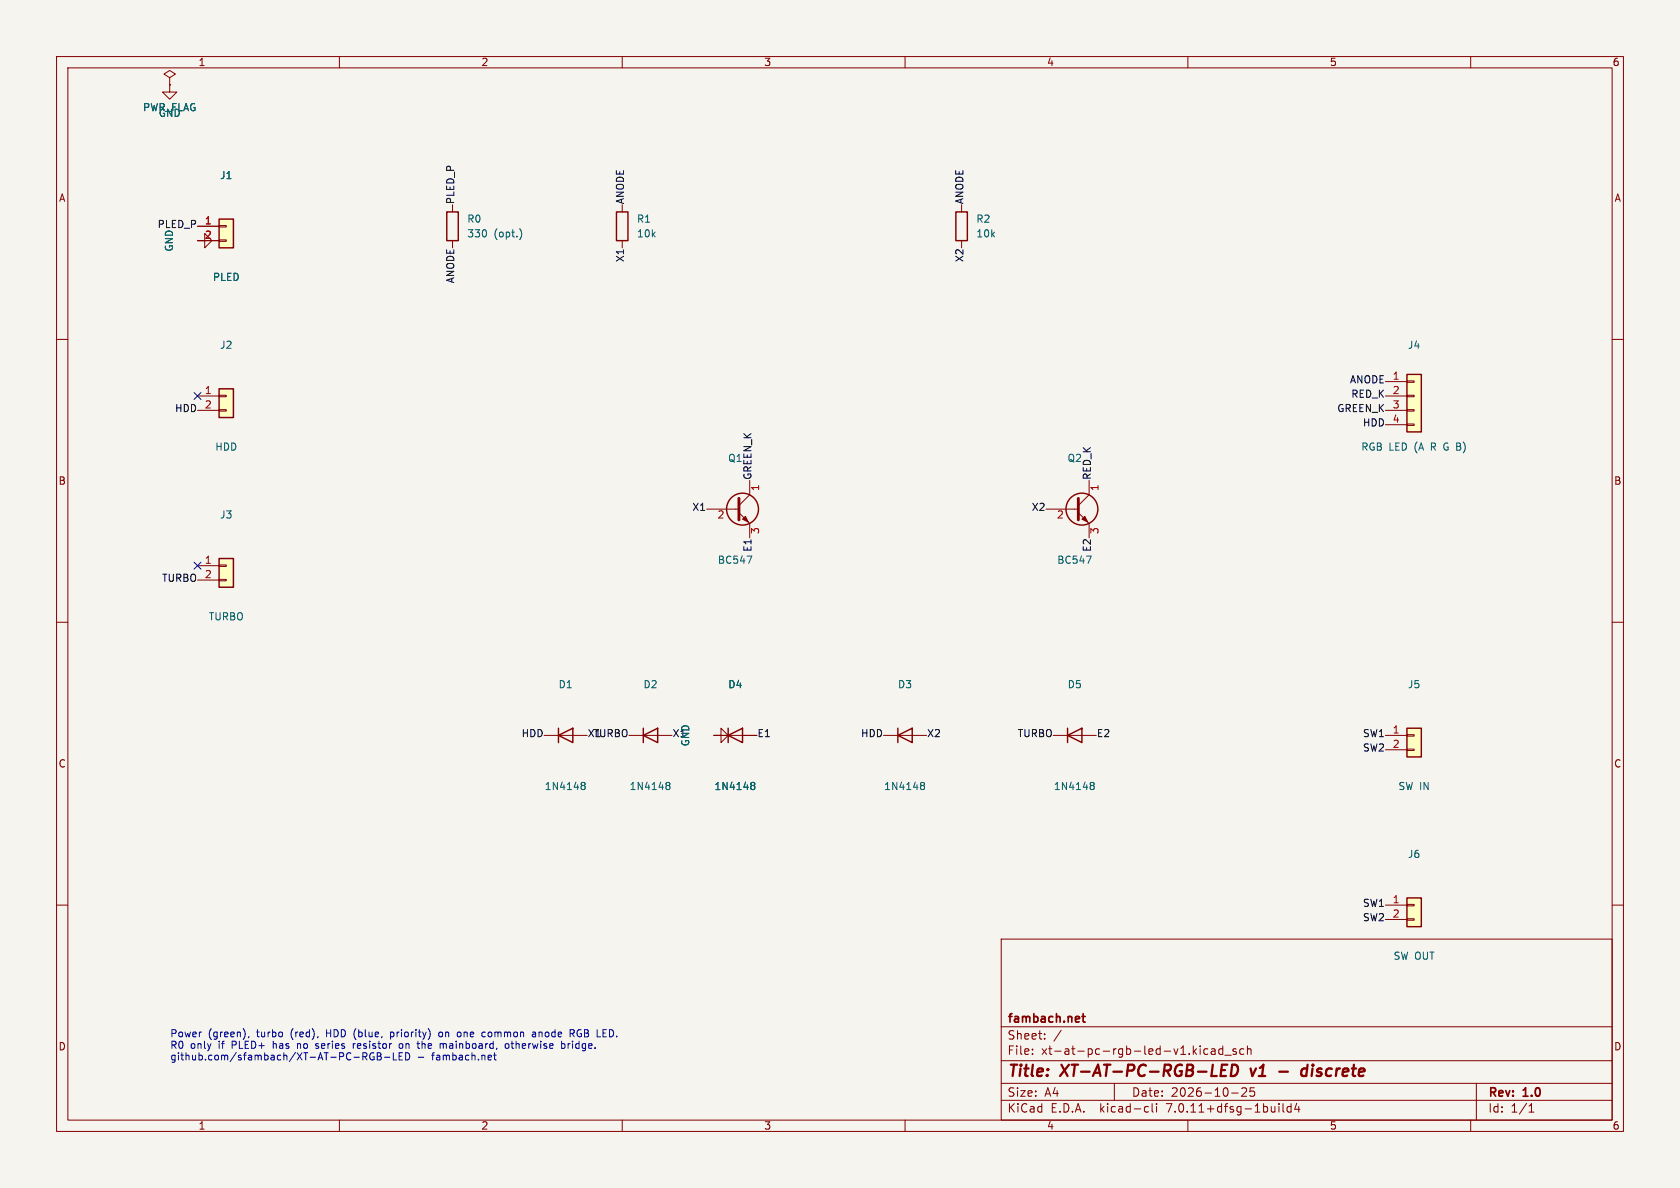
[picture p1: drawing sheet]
<svg xmlns="http://www.w3.org/2000/svg" width="297mm" height="210mm" viewBox="0 0 297 210" stroke-linecap="round" stroke-linejoin="round" font-family="sans-serif">
<path d="M0 0h297v210h-297z" fill="#f5f4ef" stroke="#f5f4ef" stroke-width=".18"/>
<g fill="none" stroke="#840000" stroke-width=".18">
<path d="M10 10h277v190h-277zM12 12h273v186h-273zM30 13.7l1-.6-1-.6-1 .6 1 .6v1.3M30 15h.1M30 15v1.3h1.3l-1.3 1.2-1.3-1.2h1.3M60 10v2M110 10v2M160 10v2M210 10v2M260 10v2M34.9 40h3.8M38.7 39.9h1.3v.2h-1.3z"/>
<path d="M80 36.2v1.3M110 36.2v1.3M170 36.2v1.3M10 60h2M36.2 42.5v1.3l1.3-1.3-1.3-1.2v1.2h-1.3h3.8M38.7 42.4h1.3v.3h-1.3zM80 42.5v1.3M110 42.5v1.3M170 42.5v1.3M285 60h2M34.9 70h3.8M34.9 72.5h3.8"/>
<path d="M38.7 72.4h1.3v.3h-1.3zM38.7 69.9h1.3v.2h-1.3zM244.9 67.5h3.8M244.9 70h3.8M244.9 72.5h3.8M244.9 75.1h3.8M248.7 75h1.3v.2h-1.3zM248.7 72.4h1.3v.3h-1.3zM248.7 69.9h1.3v.2h-1.3zM248.7 67.3h1.3v.3h-1.3zM38.7 99.9h1.3v.2h-1.3zM124.9 90h5.7"/>
<path d="M130.6 90.6l1.9 1.9v2.6M132.5 84.9v2.6l-1.9 1.9M184.9 90h5.7M190.6 90.6l1.9 1.9v2.6M192.5 84.9v2.6l-1.9 1.9M10 110h2M34.9 100h3.8M34.9 102.5h3.8M38.7 102.4h1.3v.3h-1.3zM285 110h2M96.2 130h7.6M111.2 130h7.6"/>
<path d="M127.5 130v1.3l1.2-1.3-1.2-1.3v1.3h-1.3h7.6M156.2 130h7.6M186.2 130h7.6M244.9 130h3.8M244.9 132.5h3.8M248.7 132.4h1.3v.3h-1.3zM248.7 129.9h1.3v.2h-1.3zM10 160h2M244.9 160h3.8M248.7 159.9h1.3v.2h-1.3zM285 160h2M177 166h108v32h-108z"/>
<path d="M244.9 162.5h3.8M248.7 162.4h1.3v.3h-1.3zM60 198v2M110 198v2M160 198v2M177 194.5h108M177 191.5h108M177 187.5h108M177 181.5h108M182.5 186.3v.1M182.5 185.5v.1M184.7 183.6v.1"/>
<path d="M184.7 182.8v.1M187.6 182.1l-1.3 2M197 191.5v3M202.6 195.6l.4 .1M203 196.5l-.4 .1M203.7 195.1v1.3l.2 .2M204.5 195.1v.1M204.5 195.6v1M210 198v2M212.2 184.9v.1M212.2 185.4v1M213.5 185.5l-.4-.1-.3 .3v.4l.2 .2h.5"/>
<path d="M214.2 185.5h.5l.1 .9M214.8 185.8h-.5a.29 .29 0 0 0-.2 .3 .29 .29 0 0 0 .2 .3l.5-.1M216.2 185.5l-.5-.1-.2 .3v.4l.1 .2h.6M216.2 184.9v1.5M216.5 186.5h1.2M217.7 193.2h1.2M218.5 185.5l-.3-.1-.2 .2v.2l.5 .2v.3h-.5M219.5 192.4l.6-.1 .2 .1 .1 .3-.9 1.1h.9M219.9 185.5l-.4-.1-.3 .3v.4l.1 .2h.6M220.5 185.5l.2-.1 .4 .1 .1 .9M220.5 184.9v1.5M221.7 192.3h-.7v.7l.2-.1h.5l.1 .3-.1 .5-.2 .1-.5-.1"/>
<path d="M226.1 195.1v.1M226.1 195.6v1M226.8 195.1v1.3l.2 .2M228.2 195.7l-.4-.1-.3 .3v.4l.2 .2h.5M228.2 195.1v1.5M229.2 195l-.3 1.1h.9M229.6 195.6v1M260 198v2M261 191.5v6.5M270.3 196.6h.9M270.3 195.5l.4-.4v1.5"/>
</g>
<path d="M215.9 189.2h.7M217 188.2h-1l-.2 2h.9M217.8 188.2h.5a1.08 1.08 0 0 1 .6 1.1 1.08 1.08 0 0 1-.8 .9h-.5zM221.1 188.9l.3 1.3M226.2 189.4h1.5M231.1 189a.66 .66 0 0 0-1 .3l-.1 .5 .2 .3 .1 .1 .6-.1M231.2 188.2l-.3 2" fill="none" stroke="#840000" stroke-width=".4"/>
<path d="M191.3 179.7h.5M191.5 179.2v1.3l.3 .2" fill="none" stroke="#840000" stroke-width=".3"/>
<g fill="none" stroke="#840000" stroke-width=".25">
<path d="M38.7 38.7h2.6v5.1h-2.6zM79 37.5h2v5h-2zM109 37.5h2v5h-2zM169 37.5h2v5h-2zM38.7 68.7h2.6v5.1h-2.6zM248.7 66.2h2.6v10.2h-2.6zM38.7 98.7h2.6v5.1h-2.6zM98.7 130l2.6-1.3v2.6zM98.7 128.7v2.6M113.7 130l2.6-1.3v2.6zM113.7 128.7v2.6M128.7 130l2.6-1.3v2.6z"/>
<path d="M128.7 128.7v2.6M158.7 130l2.6-1.3v2.6zM158.7 128.7v2.6M188.7 130l2.6-1.3v2.6zM188.7 128.7v2.6M248.7 128.7h2.6v5.1h-2.6zM248.7 158.7h2.6v5.1h-2.6z"/>
<circle cx="131.3" cy="90" r="2.82"/>
<circle cx="191.3" cy="90" r="2.82"/>
</g>
<g fill="none" stroke="#006464" stroke-width=".18">
<path d="M91.9 40.5a1.49 1.49 0 0 1 0 1.8M132.1 98.3h.8l-.5 1.3M192.1 98.3h.8l-.5 1.3M102.8 138.4l.4-.1 .2 .1v.2l-.2 .3M102.8 138.8l.2 .1M103 138.9h.2M103 138.9h-.2M103.2 138.9l.2 .2v.4l-.2 .1-.4-.1M117.8 138.4l.4-.1 .2 .1v.2l-.2 .3M117.8 138.8l.2 .1M118 138.9h.2M118 138.9h-.2"/>
<path d="M118.2 138.9l.2 .2v.4l-.2 .1-.4-.1M132.8 138.4l.4-.1 .2 .1v.2l-.2 .3M132.8 138.8l.2 .1M133 138.9h.2M133 138.9h-.2M133.2 138.9l.2 .2v.4l-.2 .1-.4-.1M162.8 138.8l.2 .1M162.8 138.4l.4-.1 .2 .1v.2l-.2 .3M163 138.9h.2M163 138.9h-.2M163.2 138.9l.2 .2v.4l-.2 .1-.4-.1M192.8 138.4l.4-.1 .2 .1v.2l-.2 .3"/>
<path d="M192.8 138.8l.2 .1M193 138.9h.2M193 138.9h-.2M193.2 138.9l.2 .2v.4l-.2 .1-.4-.1"/>
</g>
<g fill="#ffffc2" stroke="#ffffc2" stroke-width=".18">
<path d="M248.7 128.7h2.6v5.1h-2.6z"/>
<path d="M248.7 66.2h2.6v10.2h-2.6z"/>
<path d="M248.7 158.7h2.6v5.1h-2.6z"/>
<path d="M38.7 98.7h2.6v5.1h-2.6z"/>
<path d="M38.7 38.7h2.6v5.1h-2.6z"/>
<path d="M38.7 68.7h2.6v5.1h-2.6z"/>
</g>
<path d="M130.6 88.1v3.8M190.6 88.1v3.8" fill="none" stroke="#840000" stroke-width=".51"/>
<g fill="#840000" stroke="#840000" stroke-width=".18">
<path d="M191.3 91.8l.5-.5 .5 1z"/>
<path d="M131.3 91.8l.5-.5 .5 1z"/>
</g>
<g fill="none" stroke="#0000c2" stroke-width=".18">
<path d="M44 183.2l-.1 .3M52.6 184.5v.8M52.7 184.5l-.1 .1M55.8 185.3h.4M55.9 184.5v.3l.3 .1M62.5 184.5v.8M62.6 184.5l-.1 .2M64.5 186.8l.4 .6M64.8 186.2l.1 .3-.1 .2-.7 .1M65.6 186.2a.61 .61 0 0 0-.2 .8 .61 .61 0 0 0 .7 .3v-.5h-.2M66.7 186.1v1.3l.7-.1v-.3l-.3-.3M66.7 186.7h.4"/>
<path d="M67.3 186.2l.1 .3-.3 .2M68 186.9h.9M69 182.4v1.3M69 183.2l.4 .1M69.4 182.4l-.4 .1M69.5 186.1v1.3h.6M70.6 186.7h.4M70.7 184.5l-.1 .6 .2 .2h.3l.1-.2-.1-.6M71.2 186.1h-.6v1.3h.6M71.7 186.1v1.3a.67 .67 0 0 0 .7-.4 .67 .67 0 0 0-.2-.8M73.9 186.9h1M74.6 184.1v1.2"/>
<path d="M74.7 184.5l-.1 .1M78.1 182.5l-.3-.1-.2 .3v.5l.2 .1 .3-.1M78.3 184.5l.1 .2M78.4 184.7v.6M78.4 184.7l.1-.2h.3l.1 .8M81.1 182.4l.3 .1 .1 .2-.1 .5-.3 .1M85.4 182.4l.4 .1M85.8 183.2l-.4 .1M86.7 186.5l.2 .3-.6 .2M86.8 187.3l-.1 .1M87.2 186.5h.5M87.4 186.1v1.1l.3 .2"/>
<path d="M89.4 184.5h.3l.3 .2v.4l-.3 .2h-.3l-.1-.2zM90.3 184.5h.5M90.5 184.1v1l.2 .2M94.1 182.5h.5l.1 .8M94.7 182.7l-.4 .1-.2 .2 .2 .3 .4-.1M99.3 184.5h.3l.3 .2-.1 .6h-.5M100.4 184.5v.8M100.8 182h.5l.2 .3-.1 .3-.6 .1M100.8 184.5l-.4 .2M101.1 182.7l.4 .6M102.2 182.1l-.2 .5 .2 .6"/>
</g>
<path d="M34.3 69.4l1.2 1.2M35.5 69.4l-1.2 1.2M34.3 99.4l1.2 1.2M35.5 99.4l-1.2 1.2" fill="none" stroke="#000084" stroke-width=".18"/>
<g font-size="2.8" fill="#840000">
<text x="178" y="190.9">Title:</text>
<text x="187.7" y="190.9">XT-AT-PC-RGB-LED</text>
<text x="222" y="190.9">v1</text>
<text x="232.5" y="190.9">discrete</text>
</g>
<g font-size="2.1" fill="#840000">
<text x="178" y="184">Sheet:</text>
<text x="178" y="181.2">fambach.net</text>
<text x="178" y="186.7">File:</text>
<text x="184.1" y="186.7">xt-at-pc-rgb-led-v1.kicad_sch</text>
<text x="178" y="196.9">KiCad</text>
<text x="178" y="194.1">Size:</text>
<text x="184.7" y="194.1">A4</text>
<text x="185.7" y="196.9">E.D.A.</text>
<text x="194.6" y="196.9">kicad-cli</text>
<text x="200" y="194.1">Date:</text>
<text x="206.5" y="196.9">7.0.11+dfsg-1build4</text>
<text x="207" y="194.1">2026-10-25</text>
<text x="263" y="194.3">Rev:</text>
<text x="263" y="196.9">Id:</text>
<text x="267.1" y="196.9">1/1</text>
<text x="269.4" y="194.3">1.0</text>
</g>
<g font-size="1.8" fill="#840000">
<text x="35" y="11.9">1</text>
<text x="85" y="11.9">2</text>
<text x="135" y="11.9">3</text>
<text x="185" y="11.9">4</text>
<text x="235" y="11.9">5</text>
<text x="285" y="11.9">6</text>
<text x="10.3" y="35.9">A</text>
<text x="285.3" y="35.9">A</text>
<text x="10.3" y="85.9">B</text>
<text x="285.3" y="85.9">B</text>
<text x="10.3" y="135.9">C</text>
<text x="285.3" y="135.9">C</text>
<text x="10.3" y="185.9">D</text>
<text x="285.3" y="185.9">D</text>
<text x="35" y="199.9">1</text>
<text x="85" y="199.9">2</text>
<text x="135" y="199.9">3</text>
<text x="185" y="199.9">4</text>
<text x="235" y="199.9">5</text>
<text x="285" y="199.9">6</text>
</g>
<g font-size="1.8" fill="#006464">
<text x="25.2" y="19.9">PWR_FLAG</text>
<text x="28" y="20.9">GND</text>
<text x="38.8" y="31.9">J1</text>
<text x="82.5" y="39.6">R0</text>
<text x="112.5" y="39.6">R1</text>
<text x="172.5" y="39.6">R2</text>
<text x="30.8" y="44.6" transform="rotate(-90 30.8 44.6)">GND</text>
<text x="82.5" y="42.2">330</text>
<text x="87.3" y="42.2">(opt.)</text>
<text x="112.5" y="42.2">10k</text>
<text x="172.5" y="42.2">10k</text>
<text x="37.5" y="49.9">PLED</text>
<text x="38.8" y="61.9">J2</text>
<text x="248.8" y="61.9">J4</text>
<text x="38" y="79.9">HDD</text>
<text x="128.6" y="81.9">Q1</text>
<text x="240.6" y="79.9">RGB LED (A</text>
<text x="253.3" y="79.9">R G B)</text>
<text x="38.8" y="91.9">J3</text>
<text x="126.8" y="99.9">BC547</text>
<text x="186.8" y="99.9">BC547</text>
<text x="36.8" y="109.9">TURBO</text>
<text x="98.7" y="121.9">D1</text>
<text x="113.7" y="121.9">D2</text>
<text x="128.7" y="121.9">D4</text>
<text x="158.7" y="121.9">D3</text>
<text x="188.7" y="121.9">D5</text>
<text x="248.8" y="121.9">J5</text>
<text x="118.8" y="130.5">X1</text>
<text x="122.1" y="132" transform="rotate(-90 122.1 132)">GND</text>
<text x="96.2" y="139.9">1N4148</text>
<text x="111.2" y="139.9">1N4148</text>
<text x="126.2" y="139.9">1N4148</text>
<text x="156.2" y="139.9">1N4148</text>
<text x="186.2" y="139.9">1N4148</text>
<text x="247.1" y="139.9">SW IN</text>
<text x="248.8" y="151.9">J6</text>
<text x="246.3" y="169.9">SW OUT</text>
</g>
<g font-size="1.8" fill="#0f0f0f">
<text x="27.8" y="40.5">PLED_P</text>
<text x="80.5" y="36.2" transform="rotate(-90 80.5 36.2)">PLED_P</text>
<text x="110.5" y="36.2" transform="rotate(-90 110.5 36.2)">ANODE</text>
<text x="170.5" y="36.2" transform="rotate(-90 170.5 36.2)">ANODE</text>
<text x="110.5" y="46.4" transform="rotate(-90 110.5 46.4)">X1</text>
<text x="170.5" y="46.4" transform="rotate(-90 170.5 46.4)">X2</text>
<text x="80.5" y="50.2" transform="rotate(-90 80.5 50.2)">ANODE</text>
<text x="238.5" y="68">ANODE</text>
<text x="238.8" y="70.5">RED_K</text>
<text x="30.8" y="73.1">HDD</text>
<text x="236.3" y="73.1">GREEN_K</text>
<text x="240.8" y="75.6">HDD</text>
<text x="188.6" y="81.9">Q2</text>
<text x="133.1" y="84.9" transform="rotate(-90 133.1 84.9)">GREEN_K</text>
<text x="193.1" y="84.9" transform="rotate(-90 193.1 84.9)">RED_K</text>
<text x="122.3" y="90.5">X1</text>
<text x="182.3" y="90.5">X2</text>
<text x="133.1" y="97.6" transform="rotate(-90 133.1 97.6)">E1</text>
<text x="193.1" y="97.6" transform="rotate(-90 193.1 97.6)">E2</text>
<text x="28.5" y="103.1">TURBO</text>
<text x="92.1" y="130.5">HDD</text>
<text x="103.8" y="130.5">X1</text>
<text x="104.8" y="130.5">TURBO</text>
<text x="133.8" y="130.5">E1</text>
<text x="152.1" y="130.5">HDD</text>
<text x="163.8" y="130.5">X2</text>
<text x="179.8" y="130.5">TURBO</text>
<text x="193.8" y="130.5">E2</text>
<text x="240.8" y="130.5">SW1</text>
<text x="240.8" y="133.1">SW2</text>
<text x="240.8" y="160.5">SW1</text>
<text x="240.8" y="163.1">SW2</text>
</g>
<g font-size="1.8" fill="#a90000">
<text x="36.1" y="39.7">1</text>
<text x="36.1" y="42.3">2</text>
<text x="36.1" y="69.7">1</text>
<text x="246.1" y="67.2">1</text>
<text x="246.1" y="69.7">2</text>
<text x="36.1" y="72.3">2</text>
<text x="246.1" y="72.3">3</text>
<text x="246.1" y="74.8">4</text>
<text x="134.5" y="86.9" transform="rotate(-90 134.5 86.9)">1</text>
<text x="194.5" y="86.9" transform="rotate(-90 194.5 86.9)">1</text>
<text x="126.8" y="92">2</text>
<text x="134.5" y="94.5" transform="rotate(-90 134.5 94.5)">3</text>
<text x="186.8" y="92">2</text>
<text x="194.5" y="94.5" transform="rotate(-90 194.5 94.5)">3</text>
<text x="36.1" y="99.7">1</text>
<text x="36.1" y="102.3">2</text>
<text x="246.1" y="129.7">1</text>
<text x="246.1" y="132.3">2</text>
<text x="246.1" y="159.7">1</text>
<text x="246.1" y="162.3">2</text>
</g>
<g font-size="1.8" fill="#0000c2">
<text x="30" y="183.6">Power</text>
<text x="30" y="185.6">R0</text>
<text x="33.7" y="185.6">only</text>
<text x="36.8" y="183.6">(green),</text>
<text x="38.8" y="185.6">if</text>
<text x="41.3" y="185.6">PLED+</text>
<text x="45.5" y="183.6">turbo</text>
<text x="48.7" y="185.6">has</text>
<text x="51.7" y="183.6">(red),</text>
<text x="53.2" y="185.6">no</text>
<text x="56.7" y="185.6">series</text>
<text x="58.1" y="183.6">HDD (blue,</text>
<text x="63.5" y="185.6">resistor</text>
<text x="69.9" y="183.6">priority)</text>
<text x="71.8" y="185.6">on</text>
<text x="75.3" y="185.6">the</text>
<text x="78.7" y="183.6">on</text>
<text x="79.4" y="185.6">mainboard,</text>
<text x="82.1" y="183.6">one</text>
<text x="86.7" y="183.6">common</text>
<text x="91.2" y="185.6">otherwise</text>
<text x="95.8" y="183.6">anode</text>
<text x="101.3" y="185.6">bridge.</text>
<text x="102.6" y="183.6">RGB LED.</text>
<text x="30" y="187.7">github.com/sfambach/XT-AT-PC-RGB-LED</text>
<text x="76.5" y="187.7">fambach.net</text>
</g>
</svg>
